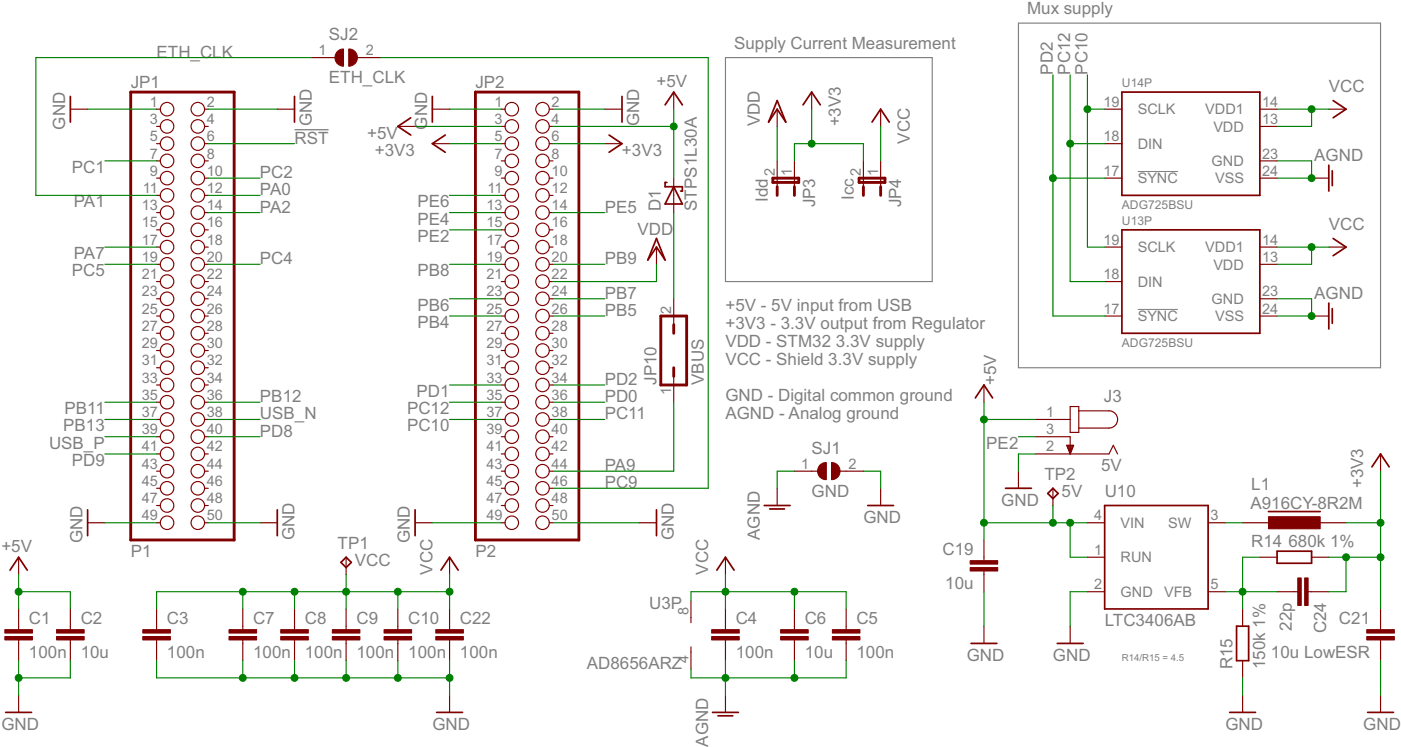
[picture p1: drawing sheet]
<svg xmlns="http://www.w3.org/2000/svg" width="206mm" height="110mm" viewBox="0 0 206 110" stroke-linecap="round" stroke-linejoin="round" font-family="sans-serif">
<path d="M106.9 8.5h30.4v33h-30.4zM150 3.4h53.4v50.8h-53.4z" fill="none" stroke="#808080" stroke-width=".17"/>
<path d="M167.6 25.3h5.9M167.6 45.6h5.9" fill="none" stroke="#808080" stroke-width=".15"/>
<path d="M43.4 19.1h5" fill="none" stroke="#808080" stroke-width=".19"/>
<path d="M19.3 13.6h15.2v66h-15.2zM70 13.6h15.3v66h-15.3zM113.8 26.2h3.9v.7h-3.9zM114.5 27.5v1.3M117 27.5v1.3M126.5 26.2h3.9v.7h-3.9zM127.2 27.5v1.3M129.7 27.5v1.3M97.3 46.6h3.8v10.1h-3.8zM99.2 47.8v1.3M99.2 54.2v1.3" fill="none" stroke="#800000" stroke-width=".42"/>
<g fill="none" stroke="#800000" stroke-width=".17">
<path d="M10.4 16.1h2.5M23.1 16.1h.5M23.1 18.6h.5M30.1 16.1h.6M30.1 18.6h.6M40.8 16.1h2.6M45.9 8.5h3.4M52.6 8.5h3.5M58.6 18.6h2.5M63.7 16.1h2.5M73.8 16.1h.6M73.8 18.6h.6"/>
<path d="M80.9 16.1h.6M80.9 18.6h.6M89.1 16.1h2.5M99.2 13.6v2.5M114.5 16.1v2.5M119.6 13.6v2.5M129.7 16.1v2.5M162.7 16.1h2.6M185.6 16.1h2.5M185.6 18.6h2.5M195.7 16.1h2.6M23.1 21.2h.5"/>
<path d="M23.1 23.7h.5M23.1 26.2h.5M23.1 28.8h.5M23.1 31.3h.5M23.1 33.9h.5M23.1 36.4h.5M23.1 38.9h.5M30.1 21.2h.6M30.1 23.7h.6M30.1 26.2h.6M30.1 28.8h.6M30.1 31.3h.6"/>
<path d="M30.1 33.9h.6M30.1 36.4h.6M30.1 38.9h.6M63.7 21.2h2.5M73.8 21.2h.6M73.8 23.7h.6M73.8 26.2h.6M73.8 28.8h.6M73.8 31.3h.6M73.8 33.9h.6M73.8 36.4h.6M73.8 38.9h.6"/>
<path d="M80.9 21.2h.6M80.9 23.7h.6M80.9 26.2h.6M80.9 28.8h.6M80.9 31.3h.6M80.9 33.9h.6M80.9 36.4h.6M80.9 38.9h.6M89.1 21.2h2.5M96.7 36.4v2.5M99.2 26.2v5.1M114.5 23.7v3.8"/>
<path d="M117 23.7v3.8M127.2 23.7v3.8M129.7 23.7v3.8M162.7 21.2h2.6M162.7 26.2h2.6M162.7 36.4h2.6M185.6 23.7h2.5M185.6 26.2h2.5M185.6 36.4h2.5M185.6 38.9h2.5M193.2 26.2h2.5M195.7 36.4h2.6"/>
<path d="M23.1 41.5h.5M23.1 44h.5M23.1 46.6h.5M23.1 49.1h.5M23.1 51.6h.5M23.1 54.2h.5M23.1 56.7h.5M23.1 59.3h.5M30.1 41.5h.6M30.1 44h.6M30.1 46.6h.6M30.1 49.1h.6"/>
<path d="M30.1 51.6h.6M30.1 54.2h.6M30.1 56.7h.6M30.1 59.3h.6M73.8 41.5h.6M73.8 44h.6M73.8 46.6h.6M73.8 49.1h.6M73.8 51.6h.6M73.8 54.2h.6M73.8 56.7h.6M73.8 59.3h.6"/>
<path d="M80.9 41.5h.6M80.9 44h.6M80.9 46.6h.6M80.9 49.1h.6M80.9 51.6h.6M80.9 54.2h.6M80.9 56.7h.6M80.9 59.3h.6M99.2 44v3.8M99.2 55.5v3.8M144.9 56.7v2.6M157.6 59.9h1.3v3.8h-1.3z"/>
<path d="M162.7 41.5h2.6M162.7 46.6h2.6M185.6 44h2.5M185.6 46.6h2.5M193.2 46.6h2.5M12.9 77h2.5M23.1 61.8h.5M23.1 64.3h.5M23.1 66.9h.5M23.1 69.4h.5M23.1 71.9h.5M23.1 74.5h.5"/>
<path d="M23.1 77h.5M30.1 61.8h.6M30.1 64.3h.6M30.1 66.9h.6M30.1 69.4h.6M30.1 71.9h.6M30.1 74.5h.6M30.1 77h.6M38.3 77h2.5M61.1 77h2.6M73.8 61.8h.6M73.8 64.3h.6"/>
<path d="M73.8 66.9h.6M73.8 69.4h.6M73.8 71.9h.6M73.8 74.5h.6M73.8 77h.6M80.9 61.8h.6M80.9 64.3h.6M80.9 66.9h.6M80.9 69.4h.6M80.9 71.9h.6M80.9 74.5h.6M80.9 77h.6"/>
<path d="M94.2 77h2.5M114.5 71.9v2.6M117 69.4h3.5M123.8 69.4h3.4M129.7 71.9v2.6M144.9 79.6v3M150 69.4v2.5M152.6 61.8h5M152.6 64.3h5v2.6M152.6 66.9h10.8l.6-1.3 .6 1.3M155.1 71.9v2.6M157.1 65.6h1.1l-.6 1.3z"/>
<path d="M157.2 65.7h.9M157.2 65.9h.8M157.3 66h.7M157.3 66.1h.7M157.4 66.2h.5M157.4 66.4h.5M157.5 66.5h.3M157.5 66.6h.3M157.6 66.7h.1M157.6 66.8h.1M158.9 60.5h4.5a1.27 1.27 0 0 1 1.2 1.3 1.27 1.27 0 0 1-1.2 1.3h-4.5M160.2 77h2.5"/>
<path d="M178 77h2.5M183 77h5.1M193.2 77h5.1M203.4 66.9v2.5M2.7 82.1v2.5M2.7 89.7v3.1M2.7 94.3v3M10.4 89.7v3.1M10.4 94.3v3M23.1 89.7v3.1M23.1 94.3v3M35.8 89.7v3.1"/>
<path d="M35.8 94.3v3M43.4 89.7v3.1M43.4 94.3v3M51 82.1v2.5M51 89.7v3.1M51 94.3v3M58.6 89.7v3.1M58.6 94.3v3M66.2 82.1v2.5M66.2 89.7v3.1M66.2 94.3v3M101.8 88.5v3.3"/>
<path d="M101.8 95.3v3.3M106.9 82.1v2.5M106.9 89.7v3.1M106.9 94.3v3M117 89.7v3.1M117 94.3v3M124.6 89.7v3.1M124.6 94.3v3M144.9 84.1v3.1M144.9 92.3v2.5M157.6 92.3v2.5M160.2 82.1h2.5"/>
<path d="M160.2 87.2h2.5M178 87.2h2.5M183 89.7v2.6M183 97.3v2.6M185.6 82.1h2.5M188.1 87.2h3.1M192.7 87.2h3M193.2 82.1h2.5M203.4 89.7v3.1M203.4 94.3v3M2.7 102.4v2.6M66.2 102.4v2.6"/>
<path d="M106.9 102.4v2.6M183 102.4v2.6M203.4 102.4v2.6"/>
<circle cx="24.6" cy="16.1" r=".99"/>
<circle cx="24.6" cy="18.6" r=".99"/>
<circle cx="29.1" cy="18.6" r=".99"/>
<circle cx="29.1" cy="16.1" r=".99"/>
<circle cx="75.4" cy="18.6" r=".99"/>
<circle cx="75.4" cy="16.1" r=".99"/>
<circle cx="79.9" cy="18.6" r=".99"/>
<circle cx="79.9" cy="16.1" r=".99"/>
<circle cx="24.6" cy="38.9" r=".99"/>
<circle cx="24.6" cy="21.2" r=".99"/>
<circle cx="24.6" cy="36.4" r=".99"/>
<circle cx="24.6" cy="23.7" r=".99"/>
<circle cx="24.6" cy="26.2" r=".99"/>
<circle cx="24.6" cy="28.8" r=".99"/>
<circle cx="24.6" cy="31.3" r=".99"/>
<circle cx="24.6" cy="33.9" r=".99"/>
<circle cx="29.1" cy="38.9" r=".99"/>
<circle cx="29.1" cy="36.4" r=".99"/>
<circle cx="29.1" cy="23.7" r=".99"/>
<circle cx="29.1" cy="31.3" r=".99"/>
<circle cx="29.1" cy="26.2" r=".99"/>
<circle cx="29.1" cy="33.9" r=".99"/>
<circle cx="29.1" cy="28.8" r=".99"/>
<circle cx="29.1" cy="21.2" r=".99"/>
<circle cx="75.4" cy="38.9" r=".99"/>
<circle cx="75.4" cy="31.3" r=".99"/>
<circle cx="75.4" cy="26.2" r=".99"/>
<circle cx="75.4" cy="21.2" r=".99"/>
<circle cx="75.4" cy="23.7" r=".99"/>
<circle cx="75.4" cy="28.8" r=".99"/>
<circle cx="75.4" cy="33.9" r=".99"/>
<circle cx="75.4" cy="36.4" r=".99"/>
<circle cx="79.9" cy="38.9" r=".99"/>
<circle cx="79.9" cy="31.3" r=".99"/>
<circle cx="79.9" cy="26.2" r=".99"/>
<circle cx="79.9" cy="33.9" r=".99"/>
<circle cx="79.9" cy="36.4" r=".99"/>
<circle cx="79.9" cy="23.7" r=".99"/>
<circle cx="79.9" cy="28.8" r=".99"/>
<circle cx="79.9" cy="21.2" r=".99"/>
<circle cx="24.6" cy="59.3" r=".99"/>
<circle cx="24.6" cy="49.1" r=".99"/>
<circle cx="24.6" cy="56.7" r=".99"/>
<circle cx="24.6" cy="41.5" r=".99"/>
<circle cx="24.6" cy="44" r=".99"/>
<circle cx="24.6" cy="51.6" r=".99"/>
<circle cx="24.6" cy="54.2" r=".99"/>
<circle cx="24.6" cy="46.6" r=".99"/>
<circle cx="29.1" cy="56.7" r=".99"/>
<circle cx="29.1" cy="59.3" r=".99"/>
<circle cx="29.1" cy="41.5" r=".99"/>
<circle cx="29.1" cy="44" r=".99"/>
<circle cx="29.1" cy="49.1" r=".99"/>
<circle cx="29.1" cy="51.6" r=".99"/>
<circle cx="29.1" cy="54.2" r=".99"/>
<circle cx="29.1" cy="46.6" r=".99"/>
<circle cx="75.4" cy="44" r=".99"/>
<circle cx="75.4" cy="46.6" r=".99"/>
<circle cx="75.4" cy="41.5" r=".99"/>
<circle cx="75.4" cy="59.3" r=".99"/>
<circle cx="75.4" cy="49.1" r=".99"/>
<circle cx="75.4" cy="54.2" r=".99"/>
<circle cx="75.4" cy="56.7" r=".99"/>
<circle cx="75.4" cy="51.6" r=".99"/>
<circle cx="79.9" cy="41.5" r=".99"/>
<circle cx="79.9" cy="46.6" r=".99"/>
<circle cx="79.9" cy="44" r=".99"/>
<circle cx="79.9" cy="49.1" r=".99"/>
<circle cx="79.9" cy="54.2" r=".99"/>
<circle cx="79.9" cy="56.7" r=".99"/>
<circle cx="79.9" cy="59.3" r=".99"/>
<circle cx="79.9" cy="51.6" r=".99"/>
<circle cx="24.6" cy="71.9" r=".99"/>
<circle cx="24.6" cy="77" r=".99"/>
<circle cx="24.6" cy="61.8" r=".99"/>
<circle cx="24.6" cy="64.3" r=".99"/>
<circle cx="24.6" cy="66.9" r=".99"/>
<circle cx="24.6" cy="69.4" r=".99"/>
<circle cx="24.6" cy="74.5" r=".99"/>
<circle cx="29.1" cy="71.9" r=".99"/>
<circle cx="29.1" cy="77" r=".99"/>
<circle cx="29.1" cy="69.4" r=".99"/>
<circle cx="29.1" cy="61.8" r=".99"/>
<circle cx="29.1" cy="64.3" r=".99"/>
<circle cx="29.1" cy="66.9" r=".99"/>
<circle cx="29.1" cy="74.5" r=".99"/>
<circle cx="75.4" cy="77" r=".99"/>
<circle cx="75.4" cy="69.4" r=".99"/>
<circle cx="75.4" cy="61.8" r=".99"/>
<circle cx="75.4" cy="64.3" r=".99"/>
<circle cx="75.4" cy="71.9" r=".99"/>
<circle cx="75.4" cy="74.5" r=".99"/>
<circle cx="75.4" cy="66.9" r=".99"/>
<circle cx="79.9" cy="69.4" r=".99"/>
<circle cx="79.9" cy="71.9" r=".99"/>
<circle cx="79.9" cy="77" r=".99"/>
<circle cx="79.9" cy="61.8" r=".99"/>
<circle cx="79.9" cy="64.3" r=".99"/>
<circle cx="79.9" cy="66.9" r=".99"/>
<circle cx="79.9" cy="74.5" r=".99"/>
</g>
<g fill="none" stroke="#800000" stroke-width=".25">
<path d="M10.4 14.2v3.8M43.4 14.2v3.8M60.5 17.4l-1.9 1.2 1.9 1.3M63.7 14.2v3.8M65.6 19.9l-1.9 1.3 1.9 1.2M89.7 19.9l1.9 1.3-1.9 1.2M91.6 14.2v3.8M98 15.5l1.2-1.9 1.3 1.9M114.5 14.8l1.3 3.2-1.3-1.9-1.3 1.9zM118.3 15.5l1.3-1.9 1.2 1.9M128.5 18l1.2-1.9 1.3 1.9M165.3 13.6h20.3v15.2h-20.3z"/>
<path d="M196.4 14.8l1.9 1.3-1.9 1.3M96.7 35.1l1.3 3.2-1.3-1.9-1.3 1.9zM98.2 26.9h-.2v.6h2.5v.7h-.2M99.2 27.5l1.3 2.6h-2.5zM165.3 33.9h20.3v15.2h-20.3zM195.7 24.3v3.9M196.3 25.2v2.1M196.4 35.1l1.9 1.3-1.9 1.3M143.7 58.6l1.2-1.9 1.3 1.9M195.7 44.7v3.8M196.3 45.5v2.1M12.9 75.1v3.8"/>
<path d="M40.8 75.1v3.8M61.1 75.1v3.8M96.7 75.1v3.8M112.6 74.5h3.8M113.4 75h2.2M127.8 74.5h3.8M148.1 71.9h3.8M154.3 72.7l.8-.8 .8 .8-.8 .8zM162.7 74.5h15.3v15.2h-15.3zM186.9 75.4h7.6M202.1 68.8l1.3-1.9 1.2 1.9M1.5 84l1.2-1.9 1.3 1.9"/>
<path d="M50.2 82.9l.8-.8 .7 .8-.7 .7zM65 84l1.2-1.9 1.3 1.9M105.6 84l1.3-1.9 1.2 1.9M143 94.8h3.8M155.7 94.8h3.8M182.2 92.3h1.7v5h-1.7zM188.1 81.2h5.1v1.8h-5.1zM.8 105h3.8M64.3 105h3.8M105 105h3.8M105.8 105.5h2.1M181.1 105h3.8"/>
<path d="M201.5 105h3.8"/>
</g>
<g fill="#800000" stroke="#800000" stroke-width=".15">
<path d="M122.5 68.2a1.26 1.26 0 0 1 1.3 1.2 1.26 1.26 0 0 1-1.3 1.3z" fill-rule="evenodd"/>
<path d="M120.7 68.6a1.2 1.2 0 0 1 1-.4v2.5a1.27 1.27 0 0 1-1.2-.8 1.27 1.27 0 0 1 .2-1.3z" fill-rule="evenodd"/>
<path d="M51.4 7.2a1.27 1.27 0 0 1 1.3 1.3 1.27 1.27 0 0 1-1.3 1.3z" fill-rule="evenodd"/>
<path d="M49.6 7.6a1.14 1.14 0 0 1 1-.4v2.6a1.27 1.27 0 0 1-1.2-.8 1.27 1.27 0 0 1 .2-1.4z" fill-rule="evenodd"/>
</g>
<g fill="#800000" stroke="#800000" stroke-width=".15">
<path d="M.7 93.8h4.1v.5h-4.1z"/>
<path d="M.7 92.8h4.1v.5h-4.1z"/>
<path d="M21 93.8h4.1v.5h-4.1z"/>
<path d="M21 92.8h4.1v.5h-4.1z"/>
<path d="M104.8 93.8h4.1v.5h-4.1z"/>
<path d="M104.8 92.8h4.1v.5h-4.1z"/>
<path d="M122.6 93.8h4.1v.5h-4.1z"/>
<path d="M122.6 92.8h4.1v.5h-4.1z"/>
<path d="M8.3 93.8h4.1v.5h-4.1z"/>
<path d="M8.3 92.8h4.1v.5h-4.1z"/>
<path d="M115 93.8h4.1v.5h-4.1z"/>
<path d="M115 92.8h4.1v.5h-4.1z"/>
<path d="M33.7 93.8h4.1v.5h-4.1z"/>
<path d="M33.7 92.8h4.1v.5h-4.1z"/>
<path d="M41.4 93.8h4v.5h-4z"/>
<path d="M41.4 92.8h4v.5h-4z"/>
<path d="M49 93.8h4v.5h-4z"/>
<path d="M49 92.8h4v.5h-4z"/>
<path d="M56.6 93.8h4v.5h-4z"/>
<path d="M56.6 92.8h4v.5h-4z"/>
<path d="M142.9 83.6h4.1v.5h-4.1z"/>
<path d="M142.9 82.6h4.1v.5h-4.1z"/>
<path d="M201.3 93.8h4.1v.5h-4.1z"/>
<path d="M201.3 92.8h4.1v.5h-4.1z"/>
<path d="M64.2 93.8h4.1v.5h-4.1z"/>
<path d="M64.2 92.8h4.1v.5h-4.1z"/>
<path d="M191.2 85.2h.5v4h-.5z"/>
<path d="M192.2 85.2h.5v4h-.5z"/>
<path d="M186.9 76.1h7.6v1.8h-7.6z"/>
</g>
<g fill="none" stroke="#008000" stroke-width=".17">
<path d="M12.9 16.1h10.2M30.7 16.1h10.1M45.9 8.5h-40.6v20.3h17.8M56.1 8.5h48.2v63.4h-22.8M61.1 18.6h12.7M66.2 16.1h7.6M81.5 16.1h7.6M81.5 18.6h17.7M99.2 16.1v10.1M114.5 18.6v5.1M119.6 16.1v5.1M129.7 18.6v5.1"/>
<path d="M155.1 11v35.6h7.6M157.6 11v30.5h5.1M160.2 16.1h2.5M160.2 11v25.4h2.5M188.1 16.1h7.6M193.2 16.1v2.5h-5.1M15.4 36.4h7.7M15.4 38.9h7.7M15.4 23.7h7.7M30.7 21.2h12.7M30.7 28.8h7.6M30.7 38.9h7.6"/>
<path d="M30.7 26.2h7.6M30.7 31.3h7.6M66.2 21.2h7.6M66.2 28.8h7.6M66.2 38.9h7.6M66.2 31.3h7.6M66.2 33.9h7.6M81.5 21.2h7.6M81.5 38.9h7.6M81.5 31.3h7.6M96.7 38.9v2.6h-15.2M99.2 31.3v12.7"/>
<path d="M117 23.7v-2.5h10.2v2.5M155.1 26.2h7.6M157.6 21.2h5.1M188.1 36.4h7.6M188.1 23.7h5.1v2.5h-5.1M193.2 36.4v2.5h-5.1M15.4 59.3h7.7M30.7 59.3h7.6M66.2 44h7.6M66.2 59.3h7.6M66.2 56.7h7.6M66.2 46.6h7.6"/>
<path d="M81.5 44h7.6M81.5 59.3h7.6M81.5 56.7h7.6M81.5 46.6h7.6M99.2 59.3v10.1h-17.7M144.9 59.3v20.3M188.1 44h5.1v2.6h-5.1M15.4 77h7.7M15.4 66.9h7.7M15.4 61.8h7.7M15.4 64.3h7.7M30.7 77h7.6"/>
<path d="M30.7 61.8h7.6M30.7 64.3h7.6M63.7 77h10.1M66.2 61.8h7.6M81.5 77h12.7M81.5 61.8h7.6M117 69.4h-2.5v2.5M127.2 69.4h2.5v2.5M144.9 77h15.3M144.9 61.8h7.7M150 64.3h2.6M152.6 66.9h-2.6v2.5"/>
<path d="M155.1 74.5v2.5M157.6 77v5.1h2.6M180.5 77h2.5M198.3 77h5.1M203.4 69.4v20.3M2.7 87.2h7.7v2.5M2.7 84.6v5.1M2.7 97.3v5.1M10.4 97.3v2.6h-7.7M23.1 97.3v2.6h43.1M35.8 87.2v2.5M35.8 97.3v2.6"/>
<path d="M43.4 87.2v2.5M43.4 97.3v2.6M51 84.6v5.1M51 97.3v2.6M58.6 87.2v2.5M58.6 97.3v2.6M66.2 87.2h-43.1v2.5M66.2 84.6v5.1M66.2 97.3v5.1M101.8 88.5v-1.3h22.8v2.5M106.9 84.6v5.1M106.9 97.3v5.1"/>
<path d="M117 87.2v2.5M117 97.3v2.6M124.6 97.3v2.6h-22.8v-1.3M144.9 87.2v5.1M160.2 87.2h-2.6v5.1M180.5 87.2h7.6M183 99.9v2.5M185.6 82.1h-2.6v7.6M195.7 82.1h7.7M198.3 82.1v5.1h-2.6M203.4 97.3v5.1"/>
</g>
<g fill="#008000" stroke="#008000" stroke-width=".15">
<circle cx="2.7" cy="99.9" r=".51"/>
<circle cx="35.8" cy="99.9" r=".51"/>
<circle cx="43.4" cy="99.9" r=".51"/>
<circle cx="51" cy="99.9" r=".51"/>
<circle cx="58.6" cy="99.9" r=".51"/>
<circle cx="66.2" cy="99.9" r=".51"/>
<circle cx="144.9" cy="77" r=".51"/>
<circle cx="144.9" cy="61.8" r=".51"/>
<circle cx="157.6" cy="77" r=".51"/>
<circle cx="155.1" cy="77" r=".51"/>
<circle cx="99.2" cy="18.6" r=".51"/>
<circle cx="2.7" cy="87.2" r=".51"/>
<circle cx="119.6" cy="21.2" r=".51"/>
<circle cx="203.4" cy="82.1" r=".51"/>
<circle cx="198.3" cy="82.1" r=".51"/>
<circle cx="203.4" cy="77" r=".51"/>
<circle cx="160.2" cy="16.1" r=".51"/>
<circle cx="157.6" cy="21.2" r=".51"/>
<circle cx="35.8" cy="87.2" r=".51"/>
<circle cx="43.4" cy="87.2" r=".51"/>
<circle cx="51" cy="87.2" r=".51"/>
<circle cx="58.6" cy="87.2" r=".51"/>
<circle cx="66.2" cy="87.2" r=".51"/>
<circle cx="106.9" cy="87.2" r=".51"/>
<circle cx="117" cy="87.2" r=".51"/>
<circle cx="193.2" cy="16.1" r=".51"/>
<circle cx="193.2" cy="36.4" r=".51"/>
<circle cx="106.9" cy="99.9" r=".51"/>
<circle cx="117" cy="99.9" r=".51"/>
<circle cx="193.2" cy="26.2" r=".51"/>
<circle cx="193.2" cy="46.6" r=".51"/>
<circle cx="183" cy="87.2" r=".51"/>
<circle cx="155.1" cy="26.2" r=".51"/>
</g>
<g font-size="2.8" fill="#808080">
<text x="48.5" y="5.9">SJ2</text>
<text x="151.3" y="2.1">Mux supply</text>
<text x="23.1" y="8.5">ETH_CLK</text>
<text x="108.1" y="7.2">Supply Current Measurement</text>
<text x="155.1" y="11" transform="rotate(-90 155.1 11)">PD2</text>
<text x="157.6" y="11" transform="rotate(-90 157.6 11)">PC12</text>
<text x="160.2" y="11" transform="rotate(-90 160.2 11)">PC10</text>
<text x="19.3" y="12.9">JP1</text>
<text x="48.5" y="12.3">ETH_CLK</text>
<text x="70" y="12.9">JP2</text>
<text x="96.7" y="12.8">+5V</text>
<text x="195.7" y="13.6">VCC</text>
<text x="9.6" y="19.1" transform="rotate(-90 9.6 19.1)">GND</text>
<text x="43.4" y="21.2">RST</text>
<text x="45.9" y="18.6" transform="rotate(-90 45.9 18.6)">GND</text>
<text x="54.1" y="20.4">+5V</text>
<text x="55.2" y="23">+3V3</text>
<text x="62.9" y="19.1" transform="rotate(-90 62.9 19.1)">GND</text>
<text x="91.6" y="23">+3V3</text>
<text x="94.2" y="18.6" transform="rotate(-90 94.2 18.6)">GND</text>
<text x="111.9" y="18.6" transform="rotate(-90 111.9 18.6)">VDD</text>
<text x="123.9" y="18.6" transform="rotate(-90 123.9 18.6)">+3V3</text>
<text x="134" y="21.2" transform="rotate(-90 134 21.2)">VCC</text>
<text x="193.6" y="23.7">AGND</text>
<text x="10.6" y="25.5">PC1</text>
<text x="38.3" y="28.8">PA0</text>
<text x="38.3" y="26.3">PC2</text>
<text x="113.1" y="29.7" transform="rotate(-90 113.1 29.7)">Idd</text>
<text x="125.8" y="29.4" transform="rotate(-90 125.8 29.4)">Icc</text>
<text x="10.9" y="30.6">PA1</text>
<text x="38.3" y="31.3">PA2</text>
<text x="61.5" y="35.6">PE2</text>
<text x="61.5" y="30.6">PE6</text>
<text x="61.5" y="33.1">PE4</text>
<text x="89.1" y="31.3">PE5</text>
<text x="93.9" y="34.6">VDD</text>
<text x="97.3" y="31.1" transform="rotate(-90 97.3 31.1)">D1</text>
<text x="102.7" y="31.1" transform="rotate(-90 102.7 31.1)">STPS1L30A</text>
<text x="120.1" y="30.6" transform="rotate(-90 120.1 30.6)">JP3</text>
<text x="132.8" y="30.6" transform="rotate(-90 132.8 30.6)">JP4</text>
<text x="195.7" y="33.9">VCC</text>
<text x="10.6" y="40.7">PC5</text>
<text x="10.9" y="38.2">PA7</text>
<text x="38.3" y="38.9">PC4</text>
<text x="61.5" y="40.7">PB8</text>
<text x="89.1" y="38.9">PB9</text>
<text x="61.5" y="45.8">PB6</text>
<text x="89.1" y="44">PB7</text>
<text x="89.1" y="46.6">PB5</text>
<text x="106.9" y="45.8">+5V - 5V input from USB</text>
<text x="193.6" y="44">AGND</text>
<text x="61.5" y="48.3">PB4</text>
<text x="106.9" y="48.5">+3V3 - 3.3V output from Regulator</text>
<text x="106.9" y="51.1">VDD - STM32</text>
<text x="106.9" y="53.8">VCC - Shield 3.3V supply</text>
<text x="123.1" y="51.1">3.3V supply</text>
<text x="38.3" y="59.3">PB12</text>
<text x="61.4" y="58.5">PD1</text>
<text x="89.1" y="59.3">PD0</text>
<text x="89.1" y="56.7">PD2</text>
<text x="96.7" y="56.7" transform="rotate(-90 96.7 56.7)">JP10</text>
<text x="103.7" y="56.7" transform="rotate(-90 103.7 56.7)">VBUS</text>
<text x="106.9" y="59.1">GND - Digital common ground</text>
<text x="146.7" y="56.7" transform="rotate(-90 146.7 56.7)">+5V</text>
<text x="162.6" y="59.3">J3</text>
<text x="9.3" y="63.6">PB13</text>
<text x="9.5" y="61">PB11</text>
<text x="38.3" y="61.8">USB_N</text>
<text x="38.3" y="64.3">PD8</text>
<text x="60" y="63.6">PC10</text>
<text x="60" y="61">PC12</text>
<text x="89.1" y="61.8">PC11</text>
<text x="106.9" y="61.8">AGND - Analog ground</text>
<text x="7.2" y="66.1">USB_P</text>
<text x="10.6" y="68.7">PD9</text>
<text x="89.1" y="69.4">PA9</text>
<text x="89.1" y="72">PC9</text>
<text x="119.6" y="66.9">SJ1</text>
<text x="145.3" y="66.1">PE2</text>
<text x="153.8" y="70.7">TP2</text>
<text x="162.2" y="69.4">5V</text>
<text x="200.8" y="72" transform="rotate(-90 200.8 72)">+3V3</text>
<text x="119.6" y="73.2">GND</text>
<text x="127.2" y="77">GND</text>
<text x="147.5" y="74.5">GND</text>
<text x="156.4" y="73.2">5V</text>
<text x="162.7" y="73.2">U10</text>
<text x="184.2" y="75">A916CY-8R2M</text>
<text x="184.3" y="72.2">L1</text>
<text x=".2" y="81.4">+5V</text>
<text x="12.1" y="80" transform="rotate(-90 12.1 80)">GND</text>
<text x="19.3" y="82.1">P1</text>
<text x="43.4" y="79.6" transform="rotate(-90 43.4 79.6)">GND</text>
<text x="49.7" y="80.8">TP1</text>
<text x="52.3" y="83.4">VCC</text>
<text x="60.4" y="80" transform="rotate(-90 60.4 80)">GND</text>
<text x="70" y="82.1">P2</text>
<text x="99.2" y="79.6" transform="rotate(-90 99.2 79.6)">GND</text>
<text x="111.9" y="79.6" transform="rotate(-90 111.9 79.6)">AGND</text>
<text x="138.8" y="81.7">C19</text>
<text x="184.3" y="80.6">R14</text>
<text x="189.8" y="80.6">680k 1%</text>
<text x="63.7" y="84.7" transform="rotate(-90 63.7 84.7)">VCC</text>
<text x="95.6" y="89.7">U3P</text>
<text x="104.3" y="84.7" transform="rotate(-90 104.3 84.7)">VCC</text>
<text x="139.2" y="86.8">10u</text>
<text x="4.3" y="91.9">C1</text>
<text x="11.9" y="91.9">C2</text>
<text x="24.6" y="91.9">C3</text>
<text x="37.3" y="91.9">C7</text>
<text x="44.9" y="91.9">C8</text>
<text x="52.5" y="91.9">C9</text>
<text x="60.1" y="91.9">C10</text>
<text x="67.8" y="91.9">C22</text>
<text x="108.4" y="91.9">C4</text>
<text x="118.5" y="91.9">C6</text>
<text x="126.2" y="91.9">C5</text>
<text x="162.7" y="92.3">LTC3406AB</text>
<text x="190.3" y="92.9" transform="rotate(-90 190.3 92.9)">22p</text>
<text x="195.4" y="93.3" transform="rotate(-90 195.4 93.3)">C24</text>
<text x="197.2" y="91.9">C21</text>
<text x="4.3" y="97">100n</text>
<text x="11.9" y="97">10u</text>
<text x="24.6" y="97">100n</text>
<text x="37.3" y="97">100n</text>
<text x="44.9" y="97">100n</text>
<text x="52.5" y="97">100n</text>
<text x="60.1" y="97">100n</text>
<text x="67.8" y="97">100n</text>
<text x="86.5" y="98.6">AD8656ARZ</text>
<text x="108.4" y="97">100n</text>
<text x="118.5" y="97">10u</text>
<text x="126.2" y="97">100n</text>
<text x="142.4" y="97.3">GND</text>
<text x="155.1" y="97.3">GND</text>
<text x="181.5" y="98.6" transform="rotate(-90 181.5 98.6)">R15</text>
<text x="186.3" y="98.6" transform="rotate(-90 186.3 98.6)">150k 1%</text>
<text x="187.2" y="97">10u LowESR</text>
<text x=".2" y="107.5">GND</text>
<text x="63.7" y="107.5">GND</text>
<text x="180.5" y="107.5">GND</text>
<text x="200.8" y="107.5">GND</text>
<text x="104.3" y="110" transform="rotate(-90 104.3 110)">AGND</text>
</g>
<g font-size="2.4" fill="#808080">
<text x="46.9" y="8.1">1</text>
<text x="53.9" y="8.1">2</text>
<text x="22.1" y="15.7">1</text>
<text x="30.5" y="15.7">2</text>
<text x="72.9" y="15.7">1</text>
<text x="81.3" y="15.7">2</text>
<text x="162.5" y="15.7">19</text>
<text x="167.6" y="16.9">SCLK</text>
<text x="177.6" y="16.9">VDD1</text>
<text x="185.9" y="15.7">14</text>
<text x="22.1" y="18.3">3</text>
<text x="22.1" y="20.8">5</text>
<text x="22.1" y="23.4">7</text>
<text x="30.5" y="18.3">4</text>
<text x="30.5" y="20.8">6</text>
<text x="30.5" y="23.4">8</text>
<text x="72.9" y="18.3">3</text>
<text x="72.9" y="20.8">5</text>
<text x="72.9" y="23.4">7</text>
<text x="81.3" y="18.3">4</text>
<text x="81.3" y="20.8">6</text>
<text x="81.3" y="23.4">8</text>
<text x="162.5" y="20.8">18</text>
<text x="167.6" y="21.9">DIN</text>
<text x="178.7" y="19.4">VDD</text>
<text x="185.9" y="18.3">13</text>
<text x="185.9" y="23.4">23</text>
<text x="21" y="28.4">11</text>
<text x="22.1" y="25.9">9</text>
<text x="30.5" y="25.9">10</text>
<text x="30.5" y="28.4">12</text>
<text x="71.8" y="28.4">11</text>
<text x="72.9" y="25.9">9</text>
<text x="81.3" y="25.9">10</text>
<text x="81.3" y="28.4">12</text>
<text x="114.1" y="25.9" transform="rotate(-90 114.1 25.9)">2</text>
<text x="116.7" y="25.9" transform="rotate(-90 116.7 25.9)">1</text>
<text x="126.8" y="25.9" transform="rotate(-90 126.8 25.9)">2</text>
<text x="129.4" y="25.9" transform="rotate(-90 129.4 25.9)">1</text>
<text x="162.5" y="25.9">17</text>
<text x="167.6" y="27">SYNC</text>
<text x="178.5" y="24.5">GND</text>
<text x="179" y="27">VSS</text>
<text x="185.9" y="25.9">24</text>
<text x="20.9" y="31">13</text>
<text x="20.9" y="33.5">15</text>
<text x="30.5" y="31">14</text>
<text x="30.5" y="33.5">16</text>
<text x="71.7" y="31">13</text>
<text x="71.7" y="33.5">15</text>
<text x="81.3" y="31">14</text>
<text x="81.3" y="33.5">16</text>
<text x="20.9" y="36.1">17</text>
<text x="20.9" y="38.6">19</text>
<text x="20.9" y="41.1">21</text>
<text x="30.5" y="36.1">18</text>
<text x="30.5" y="38.6">20</text>
<text x="30.5" y="41.1">22</text>
<text x="71.7" y="36.1">17</text>
<text x="71.7" y="38.6">19</text>
<text x="71.7" y="41.1">21</text>
<text x="81.3" y="36.1">18</text>
<text x="81.3" y="38.6">20</text>
<text x="81.3" y="41.1">22</text>
<text x="162.5" y="36.1">19</text>
<text x="162.5" y="41.1">18</text>
<text x="167.6" y="37.2">SCLK</text>
<text x="177.6" y="37.2">VDD1</text>
<text x="178.7" y="39.7">VDD</text>
<text x="185.9" y="38.6">13</text>
<text x="185.9" y="36.1">14</text>
<text x="20.9" y="43.7">23</text>
<text x="20.9" y="46.2">25</text>
<text x="30.5" y="43.7">24</text>
<text x="30.5" y="46.2">26</text>
<text x="71.7" y="43.7">23</text>
<text x="71.7" y="46.2">25</text>
<text x="81.3" y="43.7">24</text>
<text x="81.3" y="46.2">26</text>
<text x="98.9" y="46.2" transform="rotate(-90 98.9 46.2)">2</text>
<text x="162.5" y="46.2">17</text>
<text x="167.6" y="42.2">DIN</text>
<text x="167.6" y="47.3">SYNC</text>
<text x="178.5" y="44.8">GND</text>
<text x="179" y="47.3">VSS</text>
<text x="185.9" y="43.7">23</text>
<text x="185.9" y="46.2">24</text>
<text x="20.9" y="48.7">27</text>
<text x="20.9" y="51.3">29</text>
<text x="20.9" y="53.8">31</text>
<text x="30.5" y="48.7">28</text>
<text x="30.5" y="51.3">30</text>
<text x="30.5" y="53.8">32</text>
<text x="71.7" y="48.7">27</text>
<text x="71.7" y="51.3">29</text>
<text x="71.7" y="53.8">31</text>
<text x="81.3" y="48.7">28</text>
<text x="81.3" y="51.3">30</text>
<text x="81.3" y="53.8">32</text>
<text x="20.9" y="56.4">33</text>
<text x="20.9" y="58.9">35</text>
<text x="30.5" y="56.4">34</text>
<text x="30.5" y="58.9">36</text>
<text x="71.7" y="56.4">33</text>
<text x="71.7" y="58.9">35</text>
<text x="81.3" y="56.4">34</text>
<text x="81.3" y="58.9">36</text>
<text x="98.9" y="58.3" transform="rotate(-90 98.9 58.3)">1</text>
<text x="20.9" y="61.4">37</text>
<text x="20.9" y="64">39</text>
<text x="30.5" y="61.4">38</text>
<text x="30.5" y="64">40</text>
<text x="71.7" y="61.4">37</text>
<text x="71.7" y="64">39</text>
<text x="81.3" y="61.4">38</text>
<text x="81.3" y="64">40</text>
<text x="154.1" y="61.4">1</text>
<text x="154.1" y="64">3</text>
<text x="20.9" y="66.5">41</text>
<text x="20.9" y="69.1">43</text>
<text x="20.9" y="71.6">45</text>
<text x="30.5" y="66.5">42</text>
<text x="30.5" y="69.1">44</text>
<text x="30.5" y="71.6">46</text>
<text x="71.7" y="66.5">41</text>
<text x="71.7" y="69.1">43</text>
<text x="71.7" y="71.6">45</text>
<text x="81.3" y="66.5">42</text>
<text x="81.3" y="69.1">44</text>
<text x="81.3" y="71.6">46</text>
<text x="118" y="69.1">1</text>
<text x="125" y="69.1">2</text>
<text x="154.1" y="66.5">2</text>
<text x="20.9" y="74.1">47</text>
<text x="20.9" y="76.7">49</text>
<text x="30.5" y="74.1">48</text>
<text x="30.5" y="76.7">50</text>
<text x="71.7" y="74.1">47</text>
<text x="71.7" y="76.7">49</text>
<text x="81.3" y="74.1">48</text>
<text x="81.3" y="76.7">50</text>
<text x="161.2" y="76.7">4</text>
<text x="165.1" y="77.8">VIN</text>
<text x="172.1" y="77.8">SW</text>
<text x="178.3" y="76.7">3</text>
<text x="161.2" y="81.8">1</text>
<text x="165.1" y="82.9">RUN</text>
<text x="161.2" y="86.8">2</text>
<text x="165.1" y="88">GND VFB</text>
<text x="178.3" y="86.8">5</text>
<text x="101.4" y="90.6" transform="rotate(-90 101.4 90.6)">8</text>
<text x="101.4" y="97.6" transform="rotate(-90 101.4 97.6)">4</text>
</g>
<g font-size="2" fill="#808080">
<text x="165.3" y="12.8">U14P</text>
<text x="165.3" y="30.8">ADG725BSU</text>
<text x="165.3" y="33.1">U13P</text>
<text x="165.3" y="51.1">ADG725BSU</text>
</g>
<text font-size="1.6" fill="#808080" x="165.3" y="97.3">R14/R15 = 4.5</text>
</svg>
